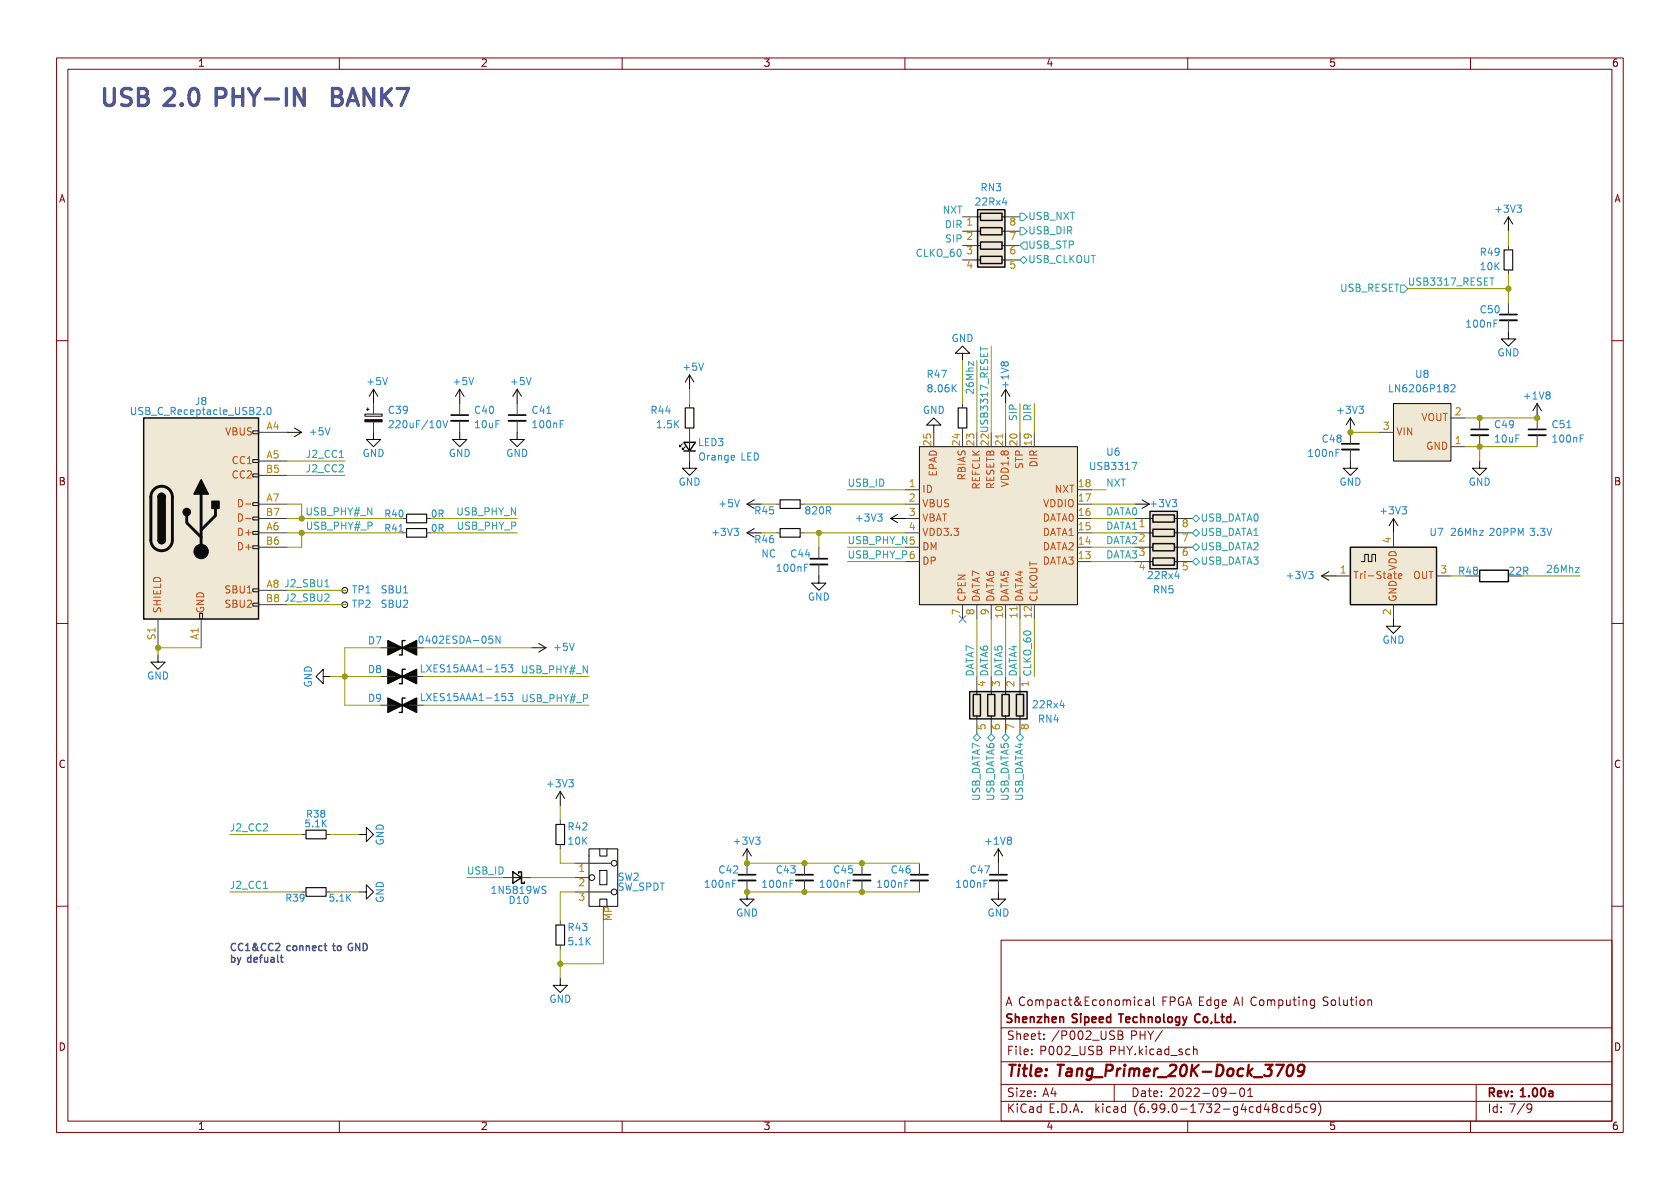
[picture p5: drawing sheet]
<svg xmlns="http://www.w3.org/2000/svg" width="297mm" height="210mm" viewBox="0 0 297 210" stroke-linecap="round" stroke-linejoin="round" font-family="sans-serif">
<g fill="none" stroke="#840000" stroke-width=".18">
<path d="M10 10.2h277v190.1h-277zM12 12.2h273v186.1h-273zM60 10.2v2M110 10.2v2M160 10.2v2M210 10.2v2M260 10.2v2M10 60.2h2M285 60.2h2M10 110.2h2M285 110.2h2M10 160.2h2"/>
<path d="M177 166.3h108v32h-108zM233.9 176.7l.9 .7-.1 .3-.2 .1-.6-.1M234.8 176.4l-.6-.1-.3 .3M235.5 176.9l.4-.1 .3 .3v.4l-.3 .3-.4-.1-.1-.2v-.4zM236.8 176.3v1.3l.2 .2M237.6 176.8l.1 .9 .3 .1 .2-.1M238.2 176.8v1M238.7 176.8h.6M238.9 176.3v1.3l.4 .2M239.8 176.3v.1M239.8 176.8v1M240.6 176.9l.3-.1 .3 .3v.4l-.3 .3-.3-.1-.2-.2v-.4z"/>
<path d="M241.9 176.9l.2-.1 .3 .1 .1 .9M241.9 176.8v1M285 160.2h2M60 198.3v2M110 198.3v2M160 198.3v2M177 194.8h108M177 191.8h108M177 187.8h108M177 181.8h108M185.8 193.4h1M186.5 192.9v1"/>
<path d="M197 191.8v3M201.6 183h.8M202.4 182.3v1.5M202.9 182.3l.5 .8M203.4 183.1v.7M203.9 182.3l-.5 .8M205.5 182.2l-1.3 2M209 185.6l-.3-.1-.3 .2 .1 .2 .5 .2v.3h-.6M210 198.3v2M210.4 185.6l-.5-.1-.2 .3v.4l.1 .2h.6M211 185.6l.2-.1 .4 .1 .1 .9M211 185v1.5"/>
<path d="M216.5 192.4l.2 .1a1.27 1.27 0 0 1-.2 1.3M216.8 193l-.3 .3M217.4 193.3h1.1M219.4 192.5l.1-.1a.81 .81 0 0 1 .6 .6 .81 .81 0 0 1-.3 .8l-.1 .1a.81 .81 0 0 1-.6-.6 .81 .81 0 0 1 .3-.8zM220.6 193.9h.9M220.6 192.8l.4-.4v1.5M223.9 195.1l-.4 1.1h1M224.2 195.7v1M225.2 195.8l-.2-.2 .2-.4 .5 .1 .1 .2-.3 .3M225.2 195.8l-.2 .3v.5l.2 .1 .5-.1 .1-.2-.1-.4-.2-.2M225.2 195.8h.3M227.1 195.8l-.4-.1-.3 .3v.4l.1 .2h.6"/>
<path d="M228.4 195.8l-.4-.1-.3 .3v.4l.1 .2h.6M228.4 195.2v1.5M229.8 195.2h-.7l-.1 .7 .2-.1h.5l.2 .3-.1 .5-.2 .1-.6-.1M231.2 195.8l-.5-.1-.2 .3v.4l.1 .2h.6M232.6 195.8l-.3 .3h-.4l-.2-.3 .2-.5 .4-.1 .2 .1a.99 .99 0 0 1-.3 1.4h-.3M233.1 195a1.72 1.72 0 0 1 0 2.3M260 198.3v2M261 191.8v6.5M269.5 195.1l-1.2 2M270.8 195.8l-.3 .3h-.2l-.3-.3 .1-.5 .4-.1 .3 .1a.99 .99 0 0 1-.4 1.4h-.3"/>
</g>
<path d="M215.9 179.8h.6M216.1 179.3v1.3l.4 .2M217.6 179.9l-.4-.1-.3 .3v.4l.1 .2h.6M217.6 179.3v1.5M218.3 180.7v.1M273.9 193h.6v.9M273.9 193.8h.6M274.5 193.3l-.6 .1" fill="none" stroke="#840000" stroke-width=".3"/>
<path d="M225.6 188.3h1.4l-1.1 2M227.8 188.5a.46 .46 0 0 1 .5-.2 .46 .46 0 0 1 .3 .4 1.15 1.15 0 0 1-.7 1.6l-.2-.1a1.54 1.54 0 0 1 .1-1.7zM230.6 189.1a.64 .64 0 0 1-1.1 .2v-.6a.64 .64 0 0 1 1.1-.2 1.47 1.47 0 0 1-.7 1.8h-.4" fill="none" stroke="#840000" stroke-width=".4"/>
<path d="M265.9 44.2h1.6v3.5h-1.6zM121.2 72.1h1.5v3.6h-1.5zM169.4 72.1h1.5v3.6h-1.5zM71.9 93.5h3.5v1.5h-3.5zM71.9 90.9h3.5v1.6h-3.5zM137.9 88.4h3.6v1.5h-3.6zM137.9 93.5h3.6v1.5h-3.6zM54.1 146.8h3.6v1.5h-3.6zM54.1 157h3.6v1.5h-3.6zM98.3 145.8h1.5v3.5h-1.5zM98.3 163.6h1.5v3.5h-1.5z" fill="none" stroke="#0a0a0a" stroke-width=".2"/>
<g fill="none" stroke="#493f36" stroke-width=".18">
<path d="M170.2 38.3h2.5M177.8 38.3h2.5M170.2 40.9h2.5M170.2 43.4h2.5M170.2 46h2.5M177.8 40.9h2.5M177.8 43.4h2.5M177.8 46h2.5M266.7 43.4v.8M266.7 47.7v.8M266.7 53.6v2M266.7 56.6v2.1"/>
<path d="M45.7 76.4h5.1M66 71.4v1.8M66 74.6v1.8M81.3 71.4v2M81.3 74.4v2M91.4 71.4v2M91.4 74.4v2M121.9 71.4v.7M121.9 75.7v2.5M121.9 79.8v1.7M170.2 71.4v.7M170.2 75.7v.7"/>
<path d="M177.8 76.4v2.6M238.8 76.4v2.1M238.8 79.5v2M243.8 76.4h2.6M256.5 79h2.6M256.5 73.9h2.6M261.6 73.9v2M261.6 77v2M271.8 73.9v2M271.8 77v2M45.7 89.1h5.1M45.7 91.7h5.1"/>
<path d="M45.7 94.2h5.1M45.7 96.8h5.1M45.7 81.5h5.1M45.7 84.1h5.1M71.1 91.7h.8M71.1 94.2h.8M75.4 91.7h.8M75.4 94.2h.8M137.2 89.1h.7M137.2 94.2h.7M141.5 89.1h.7M141.5 94.2h.7"/>
<path d="M144.8 96.8v2M144.8 99.8v2M160 89.1h2.6M160 86.6h2.6M160 91.7h2.6M160 94.2h2.6M160 96.8h2.6M160 99.3h2.6M200.7 91.7h2.5M200.7 94.2h2.5M200.7 96.8h2.5M200.7 99.3h2.5"/>
<path d="M208.3 91.7h2.5M208.3 94.2h2.5M208.3 96.8h2.5M208.3 99.3h2.5M246.4 94.2v2.6M27.9 109.5v5M35.6 109.5v5M45.7 104.4h5.1M45.7 106.9h5.1M61 104.4h.1M61 106.9h.1M67.3 119.6h2.5"/>
<path d="M67.3 114.5h2.5M72.4 119.6h2.5M72.4 114.5h2.5M170.2 106.9v2.6M172.7 106.9v2.6M172.7 119.6v2.6M175.3 106.9v2.6M175.3 119.6v2.6M177.8 119.6v2.6M180.3 106.9v2.6M180.3 119.6v2.6M236.2 101.8h2.6"/>
<path d="M246.4 106.9v2.6M254 101.8h2.5M67.3 124.7h2.5M72.4 124.7h2.5M172.7 127.2v2.6M175.3 127.2v2.6M177.8 127.2v2.6M180.3 127.2v2.6M53.3 147.6h.8M57.7 157.7h.7M57.7 147.6h.7M88.9 155.2h1.8"/>
<path d="M92.2 155.2h1.8M99.1 145v.8M99.1 149.3v.8M101.6 152.6h2.5M101.6 155.2h2.5M101.6 157.7h2.5M132.1 152.6v2.1M132.1 155.7v2M142.2 152.6v2.1M142.2 155.7v2M152.4 152.6v2.1M152.4 155.7v2"/>
<path d="M162.6 152.6v2.1M162.6 155.7v2M176.5 152.6v2.1M176.5 155.7v2M99.1 162.8v.8M99.1 167.1v.8"/>
</g>
<path d="M265.2 56.6h3M79.8 74.4h3M89.9 74.4h3.1M237.2 79.5h3.1M260.1 77h3M270.3 77h3M143.3 99.8h3M130.6 155.7h3M140.7 155.7h3.1M150.9 155.7h3M161 155.7h3.1M175 155.7h3.1" fill="none" stroke="#0a0a0a" stroke-width=".33"/>
<path d="M265.2 55.6h3M79.8 73.4h3M89.9 73.4h3.1M237.2 78.5h3.1M260.1 75.9h3M270.3 75.9h3M143.3 98.8h3M130.6 154.7h3M140.7 154.7h3.1M150.9 154.7h3M161 154.7h3.1M175 154.7h3.1" fill="none" stroke="#0a0a0a" stroke-width=".3"/>
<g fill="none" stroke="#0a0a0a" stroke-width=".18">
<path d="M172.7 38.3h.7M177.2 38.3h.6M266.7 38.3l-.8 1.3M266.7 38.3v2.6M266.7 38.3l.8 1.3M172.7 40.9h.7M172.7 43.4h.7M172.7 46h.7M177.2 40.9h.6M177.2 43.4h.6M177.2 46h.6M266.7 58.7v1.2h1.3l-1.3 1.3-1.3-1.3h1.3"/>
<path d="M44.7 76.2h1v.5h-1zM50.8 76.4h2.5M52.1 75.7l1.2 .7M53.3 76.4l-1.2 .8M64.5 73.2h3.1v.4h-3.1zM64.8 72.4h.5M65 72.1v.5M66 76.4v1.3h1.3l-1.3 1.3-1.2-1.3h1.2M66 68.8l-.7 1.3M66 68.8v2.6M66 68.8l.8 1.3M81.3 76.4v1.3h1.2l-1.2 1.3-1.3-1.3h1.3"/>
<path d="M81.3 68.8l-.8 1.3M81.3 68.8v2.6M81.3 68.8l.7 1.3M91.4 76.4v1.3h1.3l-1.3 1.3-1.2-1.3h1.2M91.4 68.8l-.7 1.3M91.4 68.8v2.6M91.4 68.8l.8 1.3M120.6 78.5l-.5 .5v-.3v.3h.3M121.2 79l-.6 .5v-.3v.3h.3M121.9 66.3v2.5M121.9 78v1.8M121.9 66.3l-.7 1.3"/>
<path d="M121.9 66.3l.8 1.3M162.6 79h27.9v27.9h-27.9zM165.1 75.2h1.3l-1.3-1.3-1.3 1.3h1.3v1.2M170.2 62.5h1.2l-1.2-1.3-1.3 1.3h1.3v1.2M177.8 68.8l-.8 1.3M177.8 68.8v2.6M177.8 68.8l.8 1.3M238.8 73.9l-.8 1.3M238.8 73.9v2.5M238.8 73.9l.7 1.3M246.4 71.4h10.1v10.1h-10.1zM271.8 71.4l-.8 1.2"/>
<path d="M271.8 71.4v2.5M271.8 71.4l.7 1.2M44.7 96.5h1v.5h-1zM44.7 94h1v.5h-1zM44.7 91.4h1v.5h-1zM44.7 88.9h1v.5h-1zM44.7 83.8h1v.5h-1zM44.7 81.3h1v.5h-1zM121.9 81.5v1.3h1.3l-1.3 1.3-1.3-1.3h1.3M132.1 89.1l1.2 .8M132.1 89.1h2.5M132.1 94.2l1.2 .8"/>
<path d="M132.1 94.2h2.5M133.3 88.4l-1.2 .7M133.3 93.5l-1.2 .7M157.5 91.7l1.2 .8M157.5 91.7h2.5M158.7 90.9l-1.2 .8M200.7 89.1h2.5M201.9 88.4l1.3 .7M203.2 91.7h.6M203.2 94.2h.6M203.2 89.1l-1.3 .8M203.2 96.8h.6"/>
<path d="M203.2 99.3h.6M207.6 91.7h.7M207.6 94.2h.7M207.6 96.8h.7M207.6 99.3h.7M238.8 81.5v1.3h1.2l-1.2 1.3-1.3-1.3h1.3M240.7 99.3h.6v-1.3h.6v1.3h.7v-1.3h.6v1.3M246.4 91.7l-.8 1.3M246.4 91.7v2.5M246.4 91.7l.7 1.3M261.6 81.5v1.3h1.3l-1.3 1.3-1.3-1.3h1.3M27.9 115.8v1.3h1.3l-1.3 1.3-1.2-1.3h1.2"/>
<path d="M35.3 108.5h.5v1h-.5zM44.7 106.7h1v.5h-1zM44.7 104.1h1v.5h-1zM57.1 119.6v-1.2l-1.2 1.2 1.2 1.3v-1.3h1.3M69.8 119.6h2.6M69.8 114.5h2.6M94 114.5h2.5M95.2 113.8l1.3 .7M96.5 114.5l-1.3 .8M144.8 101.8v1.3h1.2l-1.2 1.3-1.3-1.3h1.3M233.7 101.8l1.2 .8M233.7 101.8h2.5"/>
<path d="M234.9 101.1l-1.2 .7M246.4 109.5v1.2h1.2l-1.2 1.3-1.3-1.3h1.3M69.8 124.7h2.6M99.1 139.9l-.8 1.3M99.1 139.9v2.6M99.1 139.9l.7 1.3M172.7 122.2v.6M172.7 126.6v.6M175.3 122.2v.6M175.3 126.6v.6M177.8 122.2v.6M177.8 126.6v.6"/>
<path d="M180.3 122.2v.6M180.3 126.6v.6M63.5 147.6h1.3v1.2l1.2-1.2-1.2-1.3v1.3M63.5 157.7h1.3v1.3l1.2-1.3-1.2-1.2v1.2M90.7 155.2h1.5M104.1 150.1h5.1v10.2h-5.1zM104.3 152.6h3.6M104.3 157.7h3.6M106 150.1v1.3h1.3v-1.3M106 153.9h1.3v2.6h-1.3zM132.1 157.7v1.3h1.2l-1.2 1.3-1.3-1.3h1.3M132.1 150.1l-.8 1.3"/>
<path d="M132.1 150.1v2.5M132.1 150.1l.7 1.3M176.5 157.7v1.3h1.3l-1.3 1.3-1.2-1.3h1.2M176.5 150.1l-.7 1.3M176.5 150.1v2.5M176.5 150.1l.8 1.3M99.1 173v1.2h1.2l-1.2 1.3-1.3-1.3h1.3M106 160.3v-1.3h1.3v1.3"/>
<circle cx="61" cy="106.9" r=".51"/>
<circle cx="61" cy="104.4" r=".51"/>
<circle cx="104.6" cy="155.2" r=".51"/>
<circle cx="108.6" cy="152.6" r=".51"/>
<circle cx="108.6" cy="157.7" r=".51"/>
</g>
<g fill="#eee8d5" stroke="#eee8d5" stroke-width=".18">
<path d="M162.6 79h27.9v27.9h-27.9z"/>
<path d="M171.4 122.3h10.2v4.8h-10.2z"/>
<path d="M25.4 73.9h20.3v35.6h-20.3z"/>
<path d="M172.8 37.1h4.9v10.1h-4.9z"/>
<path d="M238.8 96.8h15.2v10.1h-15.2z"/>
<path d="M246.4 71.4h10.1v10.1h-10.1z"/>
<path d="M203.3 90.4h4.9v10.2h-4.9z"/>
</g>
<g fill="none" stroke="#0a0a0a" stroke-width=".25">
<path d="M172.8 37.1h4.9v10.1h-4.9zM173.4 37.7h3.8v1.3h-3.8zM173.4 40.3h3.8v1.2h-3.8zM173.4 42.8h3.8v1.3h-3.8zM173.4 45.3h3.8v1.3h-3.8zM25.4 73.9h20.3v35.6h-20.3zM120.9 78.2h2l-1 1.6zM120.9 79.8h2M27.9 95.5a.64 .64 0 0 0 .7 .6 .64 .64 0 0 0 .6-.6M27.9 87.9a.64 .64 0 0 1 .7-.7 .64 .64 0 0 1 .6 .7M203.3 90.4h4.9v10.2h-4.9zM203.8 91.1h3.8v1.2h-3.8z"/>
<path d="M203.8 93.6h3.8v1.3h-3.8zM203.8 96.1h3.8v1.3h-3.8zM203.8 98.7h3.8v1.2h-3.8zM238.8 96.8h15.2v10.1h-15.2zM71.6 118.4h-.5v2.5h-.5M71.6 113.3h-.5v2.5h-.5M261.6 100.8h5.1v2.1h-5.1zM71.6 123.4h-.5v2.6h-.5M171.4 122.3h10.2v4.8h-10.2zM172.1 122.8h1.3v3.8h-1.3zM174.6 122.8h1.3v3.8h-1.3zM177.2 122.8h1.2v3.8h-1.2z"/>
<path d="M179.7 122.8h1.3v3.8h-1.3zM90.7 154.2l1.5 1-1.5 1zM91.7 154.4v-.2h.5v2h.5v-.2"/>
</g>
<path d="M27.2 86.6a1.9 1.9 0 0 1 2.1-.5 1.9 1.9 0 0 1 1.2 1.8v7.6a1.91 1.91 0 0 1-1.9 1.9 1.91 1.91 0 0 1-1.9-1.9v-7.6l.2-.8zM33 91.2v1.3l2.6 2.5M35.6 87.4v10.1M38.1 89.9v1.3l-2.5 2.5" fill="none" stroke="#0a0a0a" stroke-width=".51"/>
<g fill="#0a0a0a" stroke="#0a0a0a" stroke-width=".25">
<path d="M27.9 95.5h1.3a.64 .64 0 0 1-.6 .6 .64 .64 0 0 1-.7-.6z"/>
<path d="M27.9 87.9h1.3v7.6h-1.3z"/>
<path d="M28.1 87.4a.64 .64 0 0 1 .7-.1 .64 .64 0 0 1 .4 .6h-1.3z"/>
<path d="M35.6 84.8l1.2 2.6h-2.5z"/>
<path d="M37.5 88.6h1.2v1.3h-1.2z"/>
<path d="M68.6 118.4l2.5 1.2-2.5 1.3z"/>
<path d="M71.1 119.6l2.6-1.2v2.5z"/>
<path d="M68.6 123.4l2.5 1.3-2.5 1.3z"/>
<path d="M71.1 124.7l2.6-1.3v2.6z"/>
<path d="M68.6 113.3l2.5 1.2-2.5 1.3z"/>
<path d="M71.1 114.5l2.6-1.2v2.5z"/>
<circle cx="33" cy="90.5" r=".63"/>
</g>
<g fill="#0a0a0a" stroke="#0a0a0a" stroke-width=".18">
<path d="M64.5 74.2h3.1v.4h-3.1z"/>
<circle cx="35.6" cy="97.5" r="1.27"/>
</g>
<path d="M42.5 88.3h-.3v1.3h.3M42.5 90.9h-.3v1.3h.3M247.3 101.5v.6M247.4 101.5h.4l.1 .3-.6 .1M247.8 102.3h-.4" fill="none" stroke="#cb4b16" stroke-width=".18"/>
<g fill="none" stroke="#268bd2" stroke-width=".18">
<path d="M23.3 72v1.1l.1 .1M47.3 72.2l.2-.2a.68 .68 0 0 1 .4 .7 .68 .68 0 0 1-.4 .6l-.2-.1-.1-.4zM69 74.4l-.2 .1M69.5 74.9l-.7 .7h.7M79.2 74.4l-.5 1.2M245.7 68v1.3h.6M257 68l.3 .3-.1 .3-.7 .7h.8M257.1 93.4l-.5 .1M257.3 94l-.7 .7h.8M273.5 93.4l.4 1.3 .5-1.3M74.5 117.6v1.2h.6M74.5 112.5a.68 .68 0 0 0-.4 .6 .68 .68 0 0 0 .4 .6"/>
<path d="M87.7 112.5l.7 1.2v-1.2M89.9 117.6h.8l-.5 .4 .4 .2 .1 .4-.3 .2h-.4M74.5 122.6v1.3h.6M89.9 122.6h.8l-.5 .5 .4 .1 .1 .5-.3 .2h-.4"/>
</g>
<g fill="none" stroke="#2aa198" stroke-width=".18">
<path d="M180.3 37.7h.7l.6 .6-.6 .7h-.7zM180.3 40.3h.7l.6 .6-.6 .6h-.7zM180.3 46l.7-.7 .6 .7-.6 .6zM181 42.8h.6v1.3h-.6l-.7-.7zM247.6 50.4h.7l.6 .6-.6 .7h-.7zM263.4 49.2h.8M210.8 94.2l.7-.6 .6 .6-.6 .7zM210.8 91.7l.7-.6 .6 .6-.6 .6zM210.8 96.8l.7-.7 .6 .7-.6 .6zM210.8 99.3l.7-.6 .6 .6-.6 .6zM172.1 130.4l.6-.6 .7 .6-.7 .7zM174.6 130.4l.7-.6 .6 .6-.6 .7z"/>
<path d="M177.2 130.4l.6-.6 .6 .6-.6 .7zM179.7 130.4l.6-.6 .7 .6-.7 .7z"/>
</g>
<path d="M49.6 169.3h.4M49.7 168.9v1.1l.3 .2M62.9 166.8l.7 1.3v-1.3M64.2 166.8a.64 .64 0 0 1 .7 .7 .64 .64 0 0 1-.7 .6z" fill="none" stroke="#515593" stroke-width=".25"/>
<path d="M67.5 15.6v3M67.9 16.9l1.3 1.7M69.2 15.6l-1.7 1.8M70.2 15.6h2l-1.3 3" fill="none" stroke="#515593" stroke-width=".6"/>
<g fill="none" stroke="#990" stroke-width=".18">
<path d="M248.9 51h17.8M266.7 40.9v2.5M266.7 48.5v5.1M121.9 68.8v2.6M170.2 63.7v7.7M172.7 63.7v12.7M175.3 61.2v15.2M177.8 71.4v5M180.3 71.4v5M182.9 71.4v5M238.8 76.4h5M259.1 79h12.7"/>
<path d="M259.1 73.9h12.7M261.6 79v2.5M50.8 94.2h20.3M50.8 89.1h2.5v2.6M50.8 91.7h20.3M50.8 81.5h10.2M50.8 84.1h10.2M53.3 94.2v2.6h-2.5M76.2 94.2h15.2M76.2 91.7h15.2M134.6 94.2h2.6M134.6 89.1h2.6"/>
<path d="M142.2 94.2h17.8M142.2 89.1h17.8M144.8 94.2v2.6M149.9 99.3h10.1M149.9 86.6h10.1M149.9 96.8h10.1M193 94.2h7.7M193 89.1h7.7M193 91.7h7.7M193 99.3h7.7M193 86.6h2.6M193 96.8h7.7"/>
<path d="M35.6 114.5h-7.7v1.3M50.8 104.4h10.2M50.8 106.9h10.2M58.4 119.6h8.9M67.3 114.5h-6.3v10.2h6.3M74.9 119.6h29.2M74.9 114.5h19.1M172.7 109.5v10.1M175.3 109.5v10.1M177.8 109.5v10.1M180.3 109.5v10.1M182.9 109.5v10.1"/>
<path d="M256.5 101.8h2.6M269.2 101.8h10.2M74.9 124.7h29.2M40.6 157.7h12.7M40.6 147.6h12.7M58.4 157.7h5.1M58.4 147.6h5.1M82.5 155.2h6.4M94 155.2h7.6M99.1 142.5v2.5M99.1 150.1v2.5h2.5M101.6 157.7h-2.5v5.1"/>
<path d="M132.1 157.7h30.5M132.1 152.6h30.5M99.1 167.9v5.1M106.7 162.8v7.6h-7.6"/>
</g>
<path d="M169.6 108.9l1.2 1.2M170.8 108.9l-1.2 1.2" fill="none" stroke="#6c71c4" stroke-width=".18"/>
<g fill="#859900" stroke="#859900" stroke-width=".18">
<circle cx="142.2" cy="157.7" r=".46"/>
<circle cx="142.2" cy="152.6" r=".46"/>
<circle cx="132.1" cy="157.7" r=".46"/>
<circle cx="132.1" cy="152.6" r=".46"/>
<circle cx="152.4" cy="157.7" r=".46"/>
<circle cx="152.4" cy="152.6" r=".46"/>
<circle cx="144.8" cy="94.2" r=".46"/>
<circle cx="99.1" cy="170.4" r=".46"/>
<circle cx="61" cy="119.6" r=".46"/>
<circle cx="27.9" cy="114.5" r=".46"/>
<circle cx="53.3" cy="91.7" r=".46"/>
<circle cx="53.3" cy="94.2" r=".46"/>
<circle cx="261.6" cy="73.9" r=".46"/>
<circle cx="261.6" cy="79" r=".46"/>
<circle cx="266.7" cy="51" r=".46"/>
<circle cx="271.8" cy="73.9" r=".46"/>
<circle cx="238.8" cy="76.4" r=".46"/>
</g>
<text font-size="4.2" fill="#515593" x="17.8" y="19.3">USB 2.0 PHY-IN BANK7</text>
<text font-size="2.8" fill="#840000" x="178" y="190.6">Title: Tang_Primer_20K-Dock_3709</text>
<g font-size="2.1" fill="#840000">
<text x="177.8" y="178">A Compact&amp;Economical FPGA Edge AI Computing Solution</text>
<text x="177.8" y="181">Shenzhen Sipeed Technology Co,Ltd.</text>
<text x="178" y="184">Sheet: /P002_USB PHY/</text>
<text x="178" y="186.7">File: P002_USB PHY.kicad_sch</text>
<text x="178" y="196.9">KiCad E.D.A. kicad (6.99.0-1732-g4cd48cd5c9)</text>
<text x="178" y="194.1">Size: A4</text>
<text x="200" y="194.1">Date: 2022-09-01</text>
<text x="263" y="194.1">Rev: 1.00a</text>
<text x="263" y="196.9">Id: 7/9</text>
</g>
<g font-size="1.8" fill="#840000">
<text x="35" y="11.9">1</text>
<text x="85" y="11.9">2</text>
<text x="135" y="11.9">3</text>
<text x="185" y="11.9">4</text>
<text x="235" y="11.9">5</text>
<text x="285" y="11.9">6</text>
<text x="10.3" y="35.9">A</text>
<text x="285.3" y="35.9">A</text>
<text x="10.3" y="85.9">B</text>
<text x="285.3" y="85.9">B</text>
<text x="10.3" y="135.9">C</text>
<text x="285.3" y="135.9">C</text>
<text x="10.3" y="185.9">D</text>
<text x="285.3" y="185.9">D</text>
<text x="35" y="199.9">1</text>
<text x="85" y="199.9">2</text>
<text x="135" y="199.9">3</text>
<text x="185" y="199.9">4</text>
<text x="235" y="199.9">5</text>
<text x="285" y="199.9">6</text>
</g>
<g font-size="1.8" fill="#268bd2">
<text x="173.5" y="33.9">RN3</text>
<text x="172.7" y="36.4">22Rx4</text>
<text x="264.6" y="37.7">+3V3</text>
<text x="261.8" y="45.3">R49</text>
<text x="261.8" y="47.9">10K</text>
<text x="259.4" y="58">100nF</text>
<text x="261.8" y="55.5">C50</text>
<text x="121" y="65.7">+5V</text>
<text x="168.2" y="60.6">GND</text>
<text x="264.7" y="63.1">GND</text>
<text x="34.6" y="71.7">J8</text>
<text x="65.1" y="68.2">+5V</text>
<text x="80.3" y="68.2">+5V</text>
<text x="90.5" y="68.2">+5V</text>
<text x="164" y="66.9">R47</text>
<text x="164.2" y="69.5">8.06K</text>
<text x="178.4" y="68.4" transform="rotate(-90 178.4 68.4)">+1V8</text>
<text x="246.2" y="69.5">LN6206P182</text>
<text x="250.3" y="66.9">U8</text>
<text x="269.7" y="70.7">+1V8</text>
<text x="23.8" y="73.5">USB_C_Receptacle_USB2.0</text>
<text x="54.9" y="77.1">+5V</text>
<text x="68.8" y="73.3">C39</text>
<text x="69.5" y="75.8">220uF/10V</text>
<text x="84" y="73.3">C40</text>
<text x="84.1" y="75.8">10uF</text>
<text x="94.2" y="73.3">C41</text>
<text x="94.3" y="75.8">100nF</text>
<text x="115.2" y="73.3">R44</text>
<text x="116.2" y="75.8">1.5K</text>
<text x="163.1" y="73.3">GND</text>
<text x="236.7" y="73.3">+3V3</text>
<text x="264.4" y="75.8">C49</text>
<text x="274.5" y="75.8">C51</text>
<text x="64.1" y="80.9">GND</text>
<text x="79.3" y="80.9">GND</text>
<text x="89.5" y="80.9">GND</text>
<text x="123.5" y="79">LED3</text>
<text x="123.8" y="81.5">Orange LED</text>
<text x="193" y="83.2">USB3317</text>
<text x="195.7" y="80.7">U6</text>
<text x="231.5" y="80.9">100nF</text>
<text x="233.9" y="78.4">C48</text>
<text x="264.4" y="78.4">10uF</text>
<text x="274.7" y="78.4">100nF</text>
<text x="120" y="86">GND</text>
<text x="127.3" y="89.8">+5V</text>
<text x="203.7" y="89.8">+3V3</text>
<text x="236.8" y="86">GND</text>
<text x="259.7" y="86">GND</text>
<text x="126.2" y="94.9">+3V3</text>
<text x="133.6" y="91.1">R45</text>
<text x="142.6" y="91.1">820R</text>
<text x="151.6" y="92.3">+3V3</text>
<text x="244.3" y="91.1">+3V3</text>
<text x="252.9" y="94.9">U7</text>
<text x="257.5" y="94.9">26Mhz 20PPM 3.3V</text>
<text x="133.6" y="96.1">R46</text>
<text x="134.6" y="98.7">NC</text>
<text x="137.5" y="101.2">100nF</text>
<text x="139.9" y="98.7">C44</text>
<text x="258" y="101.7">R48</text>
<text x="266.9" y="101.7">22R</text>
<text x="62.3" y="105">TP1</text>
<text x="62.3" y="107.6">TP2</text>
<text x="67.5" y="105">SBU1</text>
<text x="67.5" y="107.6">SBU2</text>
<text x="142.8" y="106.3">GND</text>
<text x="203.1" y="102.5">22Rx4</text>
<text x="204" y="105">RN5</text>
<text x="227.8" y="102.5">+3V3</text>
<text x="74.9" y="113.9">0402ESDA-05N</text>
<text x="244.4" y="113.9">GND</text>
<text x="65.2" y="119.1">D8</text>
<text x="65.2" y="114">D7</text>
<text x="75.1" y="119">LXES15AAA1-153</text>
<text x="98.1" y="115.2">+5V</text>
<text x="26" y="120.3">GND</text>
<text x="55.2" y="121.6" transform="rotate(-90 55.2 121.6)">GND</text>
<text x="65.2" y="124.2">D9</text>
<text x="75.1" y="124.1">LXES15AAA1-153</text>
<text x="182.8" y="125.3">22Rx4</text>
<text x="183.7" y="127.9">RN4</text>
<text x="97" y="139.3">+3V3</text>
<text x="67.9" y="149.5" transform="rotate(-90 67.9 149.5)">GND</text>
<text x="100.5" y="146.9">R42</text>
<text x="100.5" y="149.5">10K</text>
<text x="130" y="149.5">+3V3</text>
<text x="174.4" y="149.5">+1V8</text>
<text x="109.2" y="155.8">SW2</text>
<text x="127.2" y="154.6">C42</text>
<text x="137.4" y="154.6">C43</text>
<text x="147.5" y="154.6">C45</text>
<text x="157.7" y="154.6">C46</text>
<text x="171.7" y="154.6">C47</text>
<text x="67.9" y="159.7" transform="rotate(-90 67.9 159.7)">GND</text>
<text x="87.2" y="158.2">1N5819WS</text>
<text x="90.1" y="159.9">D10</text>
<text x="109.1" y="157.6">SW_SPDT</text>
<text x="124.8" y="157.1">100nF</text>
<text x="135" y="157.1">100nF</text>
<text x="145.1" y="157.1">100nF</text>
<text x="155.3" y="157.1">100nF</text>
<text x="169.3" y="157.1">100nF</text>
<text x="100.5" y="164.7">R43</text>
<text x="100.6" y="167.3">5.1K</text>
<text x="130.1" y="162.2">GND</text>
<text x="174.6" y="162.2">GND</text>
<text x="97.1" y="177.4">GND</text>
</g>
<g font-size="1.8" fill="#2aa198">
<text x="166.6" y="38">NXT</text>
<text x="167.1" y="40.5">DIR</text>
<text x="181.8" y="41.5">USB_DIR</text>
<text x="181.8" y="39">USB_NXT</text>
<text x="162.2" y="45.6">CLKO_60</text>
<text x="167.3" y="43.1">SIP</text>
<text x="181.8" y="44.1">USB_STP</text>
<text x="181.8" y="46.6">USB_CLKOUT</text>
<text x="236.8" y="51.7">USB_RESET</text>
<text x="248.9" y="50.7">USB3317_RESET</text>
<text x="172.4" y="69.2" transform="rotate(-90 172.4 69.2)">26Mhz</text>
<text x="180" y="74.2" transform="rotate(-90 180 74.2)">SIP</text>
<text x="182.5" y="74.4" transform="rotate(-90 182.5 74.4)">DIR</text>
<text x="54.5" y="83.7">J2_CC2</text>
<text x="54.5" y="81.2">J2_CC1</text>
<text x="175" y="78.7" transform="rotate(-90 175 78.7)">22 USB3317_RESET</text>
<text x="149.9" y="86.3">USB_ID</text>
<text x="195.6" y="86.3">NXT</text>
<text x="54.4" y="91.3">USB_PHY#_N</text>
<text x="54.5" y="93.9">USB_PHY#_P</text>
<text x="80.8" y="91.3">USB_PHY_N</text>
<text x="80.9" y="93.9">USB_PHY_P</text>
<text x="195.6" y="91.3">DATA0</text>
<text x="195.6" y="93.9">DATA1</text>
<text x="201.4" y="95.8">2</text>
<text x="212.3" y="94.9">USB_DATA1</text>
<text x="212.3" y="92.3">USB_DATA0</text>
<text x="149.9" y="99">USB_PHY_P 6</text>
<text x="149.9" y="96.4">USB_PHY_N 5</text>
<text x="195.6" y="96.4">DATA2</text>
<text x="195.6" y="99">DATA3</text>
<text x="201.4" y="98.3">3</text>
<text x="212.3" y="97.4">USB_DATA2</text>
<text x="212.3" y="99.9">USB_DATA3</text>
<text x="274" y="101.5">26Mhz</text>
<text x="50.8" y="106.6">J2_SBU2</text>
<text x="50.8" y="104">J2_SBU1</text>
<text x="92.5" y="119.3">USB_PHY#_N</text>
<text x="172.4" y="119.6" transform="rotate(-90 172.4 119.6)">DATA7</text>
<text x="174.9" y="119.6" transform="rotate(-90 174.9 119.6)">DATA6</text>
<text x="177.5" y="119.6" transform="rotate(-90 177.5 119.6)">DATA5</text>
<text x="180" y="119.6" transform="rotate(-90 180 119.6)">DATA4</text>
<text x="182.5" y="119.6" transform="rotate(-90 182.5 119.6)">CLKO_60</text>
<text x="92.6" y="124.4">USB_PHY#_P</text>
<text x="173.4" y="141.9" transform="rotate(-90 173.4 141.9)">USB_DATA7</text>
<text x="175.9" y="141.9" transform="rotate(-90 175.9 141.9)">USB_DATA6</text>
<text x="178.4" y="141.9" transform="rotate(-90 178.4 141.9)">USB_DATA5</text>
<text x="181" y="141.9" transform="rotate(-90 181 141.9)">USB_DATA4</text>
<text x="40.6" y="147.2">J2_CC2</text>
<text x="82.5" y="154.8">USB_ID</text>
<text x="40.6" y="157.4">J2_CC1</text>
</g>
<g font-size="1.8" fill="#b58900">
<text x="171" y="39.9">1</text>
<text x="178.6" y="39.9">8</text>
<text x="171" y="42.4">2</text>
<text x="171" y="45">3</text>
<text x="171" y="47.5">4</text>
<text x="178.6" y="47.5">5</text>
<text x="178.6" y="45">6</text>
<text x="178.6" y="42.4">7</text>
<text x="47.1" y="76.2">A4</text>
<text x="244.6" y="76.2">3</text>
<text x="257.3" y="73.7">2</text>
<text x="47.1" y="81.3">A5</text>
<text x="47.1" y="83.8">B5</text>
<text x="164.8" y="78.7" transform="rotate(-90 164.8 78.7)">25</text>
<text x="169.9" y="78.7" transform="rotate(-90 169.9 78.7)">24</text>
<text x="172.5" y="78.7" transform="rotate(-90 172.5 78.7)">23</text>
<text x="177.5" y="78.7" transform="rotate(-90 177.5 78.7)">21</text>
<text x="180.1" y="78.7" transform="rotate(-90 180.1 78.7)">20</text>
<text x="182.6" y="78.7" transform="rotate(-90 182.6 78.7)">19</text>
<text x="257.3" y="78.7">1</text>
<text x="47.1" y="88.9">A7</text>
<text x="160.8" y="86.4">1</text>
<text x="160.8" y="88.9">2</text>
<text x="190.8" y="88.9">17</text>
<text x="190.8" y="86.4">18</text>
<text x="47.1" y="94">A6</text>
<text x="47.1" y="91.4">B7</text>
<text x="160.8" y="91.4">3</text>
<text x="160.8" y="94">4</text>
<text x="190.8" y="94">15</text>
<text x="190.8" y="91.4">16</text>
<text x="201.4" y="93.2">1</text>
<text x="209.1" y="95.8">7</text>
<text x="209.1" y="93.2">8</text>
<text x="246.1" y="96" transform="rotate(-90 246.1 96)">4</text>
<text x="47.1" y="96.5">B6</text>
<text x="190.8" y="99.1">13</text>
<text x="190.8" y="96.5">14</text>
<text x="201.4" y="100.8">4</text>
<text x="209.1" y="100.8">5</text>
<text x="209.1" y="98.3">6</text>
<text x="237" y="101.6">1</text>
<text x="254.8" y="101.6">3</text>
<text x="47.1" y="104.1">A8</text>
<text x="47.1" y="106.7">B8</text>
<text x="27.7" y="113.1" transform="rotate(-90 27.7 113.1)">S1</text>
<text x="35.3" y="113.1" transform="rotate(-90 35.3 113.1)">A1</text>
<text x="169.9" y="108.7" transform="rotate(-90 169.9 108.7)">7</text>
<text x="172.5" y="108.7" transform="rotate(-90 172.5 108.7)">8</text>
<text x="175" y="108.7" transform="rotate(-90 175 108.7)">9</text>
<text x="177.5" y="109.2" transform="rotate(-90 177.5 109.2)">10</text>
<text x="180.1" y="109.2" transform="rotate(-90 180.1 109.2)">11</text>
<text x="182.6" y="109.2" transform="rotate(-90 182.6 109.2)">12</text>
<text x="246.1" y="108.7" transform="rotate(-90 246.1 108.7)">2</text>
<text x="174.2" y="121.4" transform="rotate(-90 174.2 121.4)">4</text>
<text x="176.8" y="121.4" transform="rotate(-90 176.8 121.4)">3</text>
<text x="179.3" y="121.4" transform="rotate(-90 179.3 121.4)">2</text>
<text x="181.9" y="121.4" transform="rotate(-90 181.9 121.4)">1</text>
<text x="174.2" y="129" transform="rotate(-90 174.2 129)">5</text>
<text x="176.8" y="129" transform="rotate(-90 176.8 129)">6</text>
<text x="179.3" y="129" transform="rotate(-90 179.3 129)">7</text>
<text x="181.9" y="129" transform="rotate(-90 181.9 129)">8</text>
<text x="102.4" y="154.2">1</text>
<text x="102.4" y="156.7">2</text>
<text x="102.4" y="159.3">3</text>
<text x="108.2" y="162.9" transform="rotate(-90 108.2 162.9)">MP</text>
</g>
<g font-size="1.8" fill="#cb4b16">
<text x="39.8" y="77.1">VBUS</text>
<text x="246.9" y="77.1">VIN</text>
<text x="251.1" y="74.5">VOUT</text>
<text x="41.2" y="82.2">CC1</text>
<text x="181" y="82.9" transform="rotate(-90 181 82.9)">STP</text>
<text x="183.5" y="82.5" transform="rotate(-90 183.5 82.5)">DIR</text>
<text x="252.1" y="79.6">GND</text>
<text x="41.2" y="84.7">CC2</text>
<text x="42.8" y="89.8">D-</text>
<text x="163.1" y="87.2">ID</text>
<text x="163.1" y="89.8">VBUS</text>
<text x="165.7" y="84.4" transform="rotate(-90 165.7 84.4)">EPAD</text>
<text x="170.8" y="85" transform="rotate(-90 170.8 85)">RBIAS</text>
<text x="173.4" y="86.7" transform="rotate(-90 173.4 86.7)">REFCLK</text>
<text x="175.9" y="86.7" transform="rotate(-90 175.9 86.7)">RESETB</text>
<text x="178.4" y="85.7" transform="rotate(-90 178.4 85.7)">VDD1.8</text>
<text x="184.4" y="89.8">VDDIO</text>
<text x="186.5" y="87.2">NXT</text>
<text x="42.4" y="94.9">D+</text>
<text x="42.8" y="92.3">D-</text>
<text x="163.1" y="92.3">VBAT</text>
<text x="163.1" y="94.9">VDD3.3</text>
<text x="184.1" y="94.9">DATA1</text>
<text x="184.1" y="92.3">DATA0</text>
<text x="42.4" y="97.4">D+</text>
<text x="163.1" y="97.4">DM</text>
<text x="163.1" y="99.9">DP</text>
<text x="184.1" y="99.9">DATA3</text>
<text x="184.1" y="97.4">DATA2</text>
<text x="247" y="101" transform="rotate(-90 247 101)">VDD</text>
<text x="40" y="105">SBU1</text>
<text x="40" y="107.6">SBU2</text>
<text x="170.8" y="106.4" transform="rotate(-90 170.8 106.4)">CPEN</text>
<text x="173.4" y="106.4" transform="rotate(-90 173.4 106.4)">DATA7</text>
<text x="175.9" y="106.4" transform="rotate(-90 175.9 106.4)">DATA6</text>
<text x="178.4" y="106.4" transform="rotate(-90 178.4 106.4)">DATA5</text>
<text x="181" y="106.4" transform="rotate(-90 181 106.4)">DATA4</text>
<text x="183.5" y="106.4" transform="rotate(-90 183.5 106.4)">CLKOUT</text>
<text x="239.3" y="102.5">Tri-State</text>
<text x="247" y="106.4" transform="rotate(-90 247 106.4)">GND</text>
<text x="249.8" y="102.5">OUT</text>
<text x="28.6" y="108.5" transform="rotate(-90 28.6 108.5)">SHIELD</text>
<text x="36.2" y="108.5" transform="rotate(-90 36.2 108.5)">GND</text>
</g>
<g font-size="1.8" fill="#515593">
<text x="40.6" y="168.4">CC1&amp;CC2 connect to GND</text>
<text x="40.6" y="170.4">by defualt</text>
</g>
<g font-size="1.7" fill="#268bd2">
<text x="68.2" y="94.1">R41</text>
<text x="68.2" y="91.6">R40</text>
<text x="76.3" y="94.1">0R</text>
<text x="76.3" y="91.6">0R</text>
<text x="54.1" y="146.4">5.1K</text>
<text x="54.3" y="144.7">R38</text>
<text x="50.7" y="159.5">R39</text>
<text x="58.4" y="159.5">5.1K</text>
</g>
</svg>
